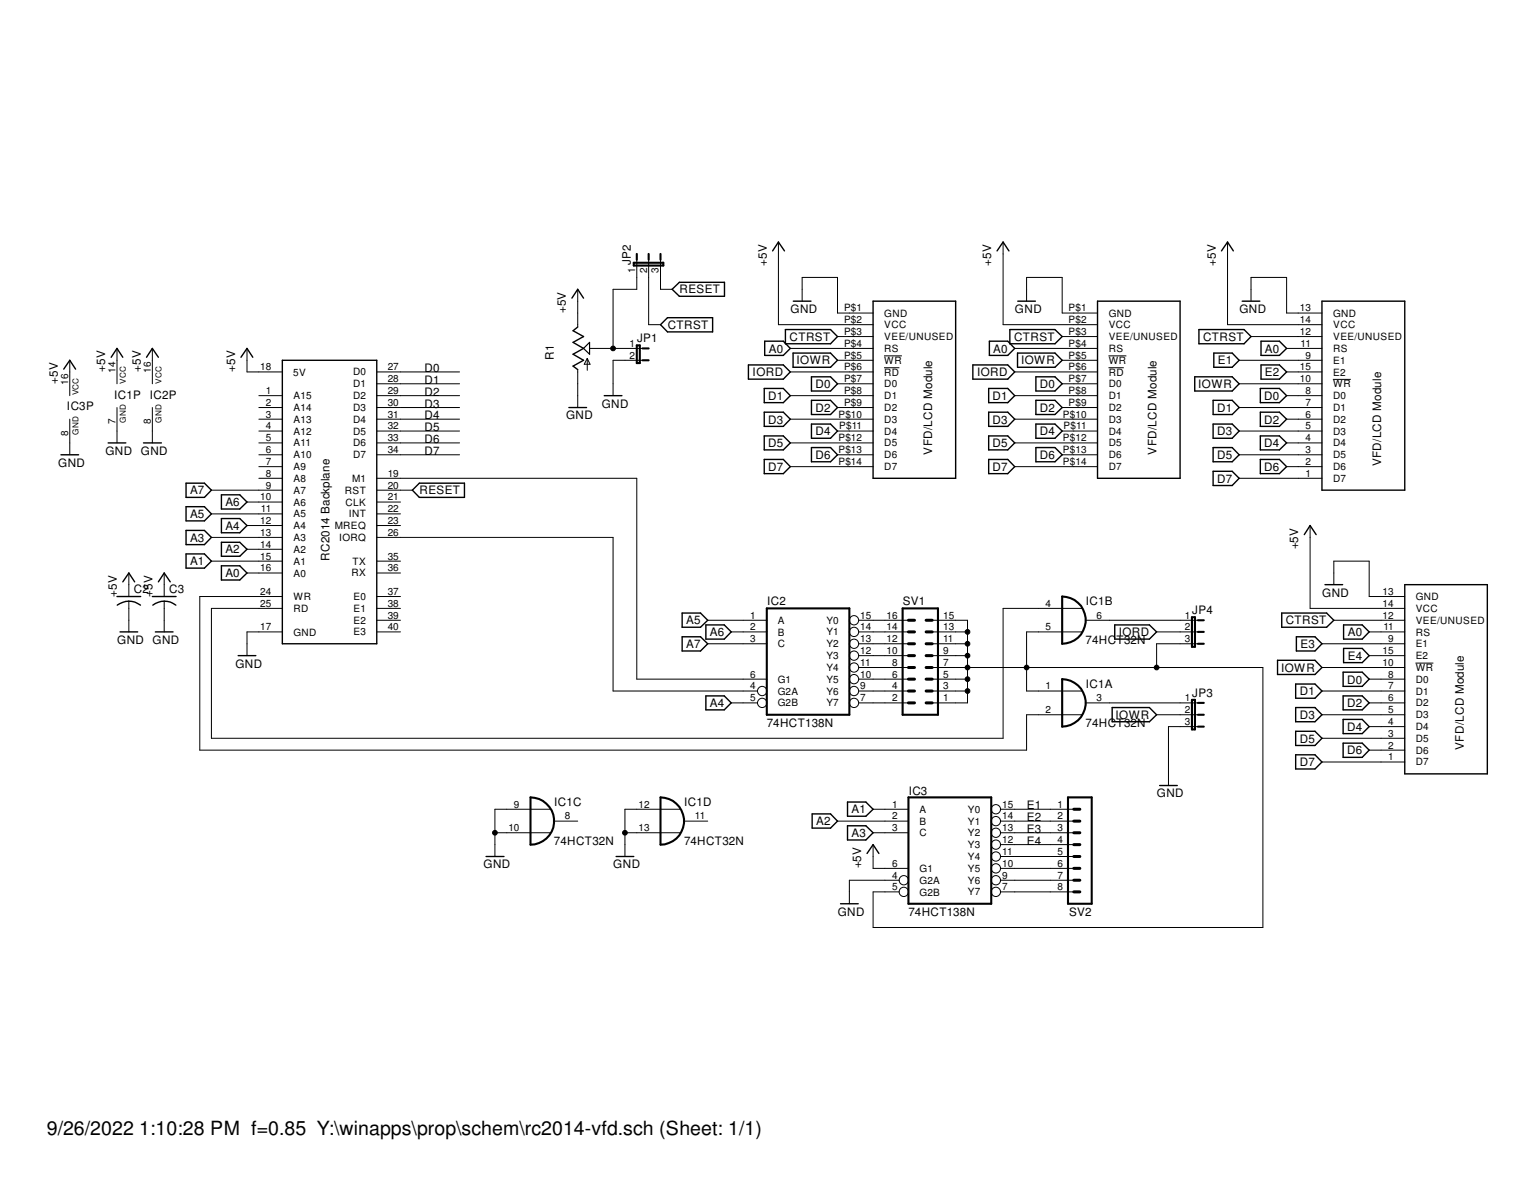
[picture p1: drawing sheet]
<svg xmlns="http://www.w3.org/2000/svg" width="279mm" height="216mm" viewBox="0 0 279 216" stroke-linecap="round" stroke-linejoin="round" font-family="sans-serif">
<g fill="none" stroke="#000" stroke-width=".18">
<path d="M105.2 52.6v6.9M115.9 47.2v5.4h-4.3v10.8M118.1 47.2v11.9h2.1M120.2 47.2v5.4h2.1M141.7 44v15.1h17.2M146 54.8v-4.3h6.4v6.4h6.5M182.6 44v15.1h17.2M186.9 54.8v-4.3h6.4v6.4h6.5M223.4 44v15.1h17.2M227.7 54.8v-4.3h6.5v6.4h6.4M12.7 65.5v6.5M12.7 76.2v6.5"/>
<path d="M21.3 63.4v6.4M21.3 74.1v6.5M27.7 63.4v6.4M27.7 74.1v6.5M45 63.4v4.2h6.4M47.1 72h4.3M47.1 74.1h4.3M47.1 76.2h4.3M47.1 78.4h4.3M68.6 72h15.1M68.6 74.1h15.1M68.6 76.2h15.1"/>
<path d="M68.6 78.4h15.1M68.6 67.6h15.1M68.6 69.8h15.1M105.2 67.2v6.9M106.9 65.2v2.2M106.9 65.2l.5 1.1h-1.1zM107.3 63.4h9.7M117 65.5h-5.4v6.5M143.8 72h15.1M143.8 76.2h15.1M143.8 67.6h15.1M143.8 63.4h15.1"/>
<path d="M152.4 74.1h6.5M152.4 78.4h6.5M152.4 69.8h6.5M152.4 65.5h6.5M152.4 61.2h6.5M160.9 66.9h2.8M160.9 64.7h3.3M184.7 72h15.1M184.7 76.2h15.1M184.7 67.6h15.1M184.7 63.4h15.1M193.3 74.1h6.5"/>
<path d="M193.3 78.4h6.5M193.3 69.8h6.5M193.3 65.5h6.5M193.3 61.2h6.5M201.8 66.9h2.8M201.8 64.7h3.2M225.6 74.1h15M225.6 78.4h15M225.6 69.8h15M225.6 65.5h15M227.7 61.2h12.9M234.2 72h6.4"/>
<path d="M234.2 76.2h6.4M234.2 67.6h6.4M234.2 63.4h6.4M242.6 69h3.3M38.5 89.2h12.9M38.5 93.5h12.9M38.5 97.7h12.9M45 91.3h6.4M45 95.6h6.4M45 99.9h6.4M47.1 80.6h4.3M47.1 82.7h4.3"/>
<path d="M47.1 84.9h4.3M47.1 87h4.3M68.6 80.6h15.1M68.6 82.7h15.1M68.6 87h47.3v36.5h23.7M68.6 89.2h6.5M68.6 91.3h4.3M68.6 93.5h4.3M68.6 95.6h4.3M68.6 97.7h43v28h26.3M143.8 80.6h15.1M143.8 84.9h15.1"/>
<path d="M152.4 82.7h6.5M184.7 80.6h15.1M184.7 84.9h15.1M193.3 82.7h6.5M225.6 82.7h15M225.6 87h15M234.2 80.6h6.4M234.2 84.9h6.4M238.5 95.6v15.1h17.2M23.5 104.2v4.3M23.5 109.3v5.6M29.9 104.2v4.3"/>
<path d="M29.9 109.3v5.6M38.5 102.1h12.9M45 104.2h6.4M51.4 114.9h-6.4v4.4M51.4 108.5h-15v27.9h150.5v-6.4h10.1M51.4 110.7h-12.9v23.6h144.1v-23.6h14.4M68.6 102.1h4.3M68.6 104.2h4.3M68.6 114.9h4.3M68.6 108.5h4.3M68.6 110.7h4.3M68.6 112.8h4.3"/>
<path d="M128.8 112.8h10.8M128.8 117.1h10.8M133.1 114.9h6.5M156.3 114.9h9.1M156.3 112.8h9.1M156.3 119.3h9.1M156.3 117.1h9.1M169.7 114.9h6.4M169.7 112.8h6.4v15h-6.4M169.7 119.3h6.4M169.7 117.1h6.4M197 114.9h-10.1v10.8h10.1"/>
<path d="M197.6 112.8h20.5M210.5 114.9h7.6M218.1 117.1h-7.6v4.3M240.6 117.1h15.1M242.8 106.3v-4.2h6.4v6.4h6.5M242.8 112.8h12.9M249.2 114.9h6.5M249.2 119.3h6.5M133.1 127.8h4.8M156.3 127.8h9.1M156.3 125.7h9.1M156.3 123.5h9.1"/>
<path d="M156.3 121.4h9.1M169.7 125.7h6.4M169.7 123.5h6.4M169.7 121.4h60.2v47.3h-71v-6.5h4.8M197.6 127.8h20.5M210.5 130h7.6M218.1 132.2h-5.4v10.7M240.6 125.7h15.1M240.6 121.4h15.1M240.6 130h15.1M240.6 134.3h15.1M240.6 138.6h15.1"/>
<path d="M249.2 127.8h6.5M249.2 123.5h6.5M249.2 132.2h6.5M249.2 136.4h6.5M257.6 120.6h3.3M90.1 151.5h10.1M100.2 147.2h-10.1v8.6M100.8 149.4h4.4M113.7 151.5h10.2M123.9 147.2h-10.2v8.6M124.5 149.4h4.3M152.4 149.4h13"/>
<path d="M158.9 147.2h6.5M158.9 151.5h6.5M158.9 153.6v4.3h6.5M182.1 147.2h13.4M182.1 151.5h13.4M182.1 149.4h13.4M182.1 157.9h13.4M182.1 155.8h13.4M182.1 153.6h13.4M163.7 160.1h-9.1v4.3M182.1 160.1h13.4M182.1 162.2h13.4"/>
<circle cx="111.6" cy="63.4" r=".43"/>
<circle cx="155.4" cy="114.9" r=".85"/>
<circle cx="155.4" cy="119.3" r=".85"/>
<circle cx="155.4" cy="117.1" r=".85"/>
<circle cx="155.4" cy="112.8" r=".85"/>
<circle cx="176.1" cy="117.1" r=".43"/>
<circle cx="176.1" cy="114.9" r=".43"/>
<circle cx="176.1" cy="119.3" r=".43"/>
<circle cx="138.7" cy="125.7" r=".85"/>
<circle cx="138.7" cy="127.8" r=".85"/>
<circle cx="155.4" cy="127.8" r=".85"/>
<circle cx="155.4" cy="125.7" r=".85"/>
<circle cx="155.4" cy="123.5" r=".85"/>
<circle cx="155.4" cy="121.4" r=".85"/>
<circle cx="176.1" cy="123.5" r=".43"/>
<circle cx="176.1" cy="125.7" r=".43"/>
<circle cx="176.1" cy="121.4" r=".43"/>
<circle cx="186.9" cy="121.4" r=".43"/>
<circle cx="210.5" cy="121.4" r=".43"/>
<circle cx="90.1" cy="151.5" r=".43"/>
<circle cx="113.7" cy="151.5" r=".43"/>
<circle cx="181.3" cy="147.2" r=".85"/>
<circle cx="181.3" cy="155.8" r=".85"/>
<circle cx="181.3" cy="151.5" r=".85"/>
<circle cx="181.3" cy="149.4" r=".85"/>
<circle cx="181.3" cy="157.9" r=".85"/>
<circle cx="181.3" cy="153.6" r=".85"/>
<circle cx="164.5" cy="160.1" r=".85"/>
<circle cx="164.5" cy="162.2" r=".85"/>
<circle cx="181.3" cy="160.1" r=".85"/>
<circle cx="181.3" cy="162.2" r=".85"/>
</g>
<g fill="none" stroke="#000" stroke-width=".25">
<path d="M104.1 54.2l1.1-1.6 1 1.6M105.2 59.5l-.9 .7 1.9 1-1.9 1.1 1.9 1.1-1.9 1 1.9 1.1-1.9 1.1 .9 .6M120.2 59.1l1.3-1.3h8.2v2.6h-8.2zM122.3 52.6l1.4-1.2h8.2v2.5h-8.2zM140.6 45.6l1.1-1.6 1.1 1.6M143 59.9h8.2l1.2 1.3-1.2 1.3h-8.2zM144.4 54.8h3.2M158.9 54.8h15v32.2h-15zM181.5 45.6l1.1-1.6 1 1.6M183.8 59.9h8.2l1.3 1.3-1.3 1.3h-8.2zM185.3 54.8h3.2M199.8 54.8h15v32.2h-15z"/>
<path d="M218.2 59.9h8.2l1.3 1.3-1.3 1.3h-8.2zM222.3 45.6l1.1-1.6 1.1 1.6M226.1 54.8h3.2M240.6 54.8h15.1v34.4h-15.1zM11.6 67.1l1.1-1.6 1.1 1.6M20.2 65l1.1-1.6 1.1 1.6M26.7 65l1-1.6 1.1 1.6M43.9 65l1.1-1.6 1 1.6M51.4 65.5h17.2v51.6h-17.2zM103.5 74.1h3.3M110 72h3.2M136.2 66.4h6.4l1.2 1.2-1.2 1.4h-6.4z"/>
<path d="M139.1 70.7h3.5l1.2 1.3-1.2 1.2h-3.5zM139.1 75h3.5l1.2 1.2-1.2 1.4h-3.5zM139.1 79.3h3.5l1.2 1.3-1.2 1.2h-3.5zM139.2 62.1h3.4l1.2 1.3-1.2 1.2h-3.4zM144.4 64.2h6.8l1.2 1.3-1.2 1.3h-6.8zM147.7 68.5h3.5l1.2 1.3-1.2 1.3h-3.5zM147.7 72.8h3.5l1.2 1.3-1.2 1.3h-3.5zM147.7 77.1h3.5l1.2 1.3-1.2 1.3h-3.5zM177.1 66.4h6.3l1.3 1.2-1.3 1.4h-6.3zM180 70.7h3.4l1.3 1.3-1.3 1.2h-3.4zM180 75h3.4l1.3 1.2-1.3 1.4h-3.4zM180 79.3h3.4l1.3 1.3-1.3 1.2h-3.4z"/>
<path d="M180.1 62.1h3.3l1.3 1.3-1.3 1.2h-3.3zM185.2 64.2h6.8l1.3 1.3-1.3 1.3h-6.8zM188.6 68.5h3.4l1.3 1.3-1.3 1.3h-3.4zM188.6 72.8h3.4l1.3 1.3-1.3 1.3h-3.4zM188.6 77.1h3.4l1.3 1.3-1.3 1.3h-3.4zM217.5 68.5h6.8l1.3 1.3-1.3 1.3h-6.8zM220.8 72.8h3.5l1.3 1.3-1.3 1.3h-3.5zM220.8 77.1h3.5l1.3 1.3-1.3 1.3h-3.5zM220.9 64.2h3.4l1.3 1.3-1.3 1.3h-3.4zM229.4 70.7h3.5l1.3 1.3-1.3 1.2h-3.5zM229.4 75h3.5l1.3 1.2-1.3 1.4h-3.5zM229.4 79.3h3.5l1.3 1.3-1.3 1.2h-3.5z"/>
<path d="M229.5 62.1h3.4l1.3 1.3-1.3 1.2h-3.4zM229.5 66.4h3.4l1.3 1.2-1.3 1.4h-3.4zM11.1 82.7h3.2M19.7 80.6h3.2M26.1 80.6h3.3M33.9 92.2h3.3l1.3 1.3-1.3 1.2h-3.3zM33.9 87.9h3.3l1.3 1.3-1.3 1.3h-3.3zM33.9 96.5h3.3l1.3 1.2-1.3 1.4h-3.3zM40.3 90h3.3l1.4 1.3-1.4 1.3h-3.3zM40.3 94.3h3.3l1.4 1.3-1.4 1.3h-3.3zM40.3 98.6h3.3l1.4 1.3-1.4 1.3h-3.3zM75.1 89.2l1.2-1.3h8.2v2.6h-8.2z"/>
<path d="M139.1 83.6h3.5l1.2 1.3-1.2 1.2h-3.5zM147.7 81.4h3.5l1.2 1.3-1.2 1.3h-3.5zM180 83.6h3.4l1.3 1.3-1.3 1.2h-3.4zM188.6 81.4h3.4l1.3 1.3-1.3 1.3h-3.4zM220.8 81.4h3.5l1.3 1.3-1.3 1.3h-3.5zM220.8 85.7h3.5l1.3 1.3-1.3 1.3h-3.5zM229.4 83.6h3.5l1.3 1.3-1.3 1.2h-3.5zM237.4 97.2l1.1-1.6 1.1 1.6M21.3 108.5h4.3M21.3 110.1a3.5 3.5 0 0 1 4.3 0M21.8 114.9h3.3M22.4 105.8l1.1-1.6 1 1.6"/>
<path d="M27.7 108.5h4.3M27.8 110.1a3.4 3.4 0 0 1 4.2 0M28.3 114.9h3.2M28.8 105.8l1.1-1.6 1.1 1.6M33.9 100.8h3.3l1.3 1.3-1.3 1.2h-3.3zM40.3 102.9h3.3l1.4 1.3-1.4 1.3h-3.3zM43.3 119.3h3.3M124.2 111.5h3.3l1.3 1.3-1.3 1.3h-3.3zM124.2 115.8h3.3l1.3 1.3-1.3 1.3h-3.3zM128.5 113.7h3.3l1.3 1.2-1.3 1.3h-3.3zM202.9 113.7h6.3l1.3 1.2-1.3 1.3h-6.3zM233.3 111.5h8.2l1.3 1.3-1.3 1.3h-8.2z"/>
<path d="M236 115.8h3.4l1.2 1.3-1.2 1.3h-3.4zM241.2 106.3h3.2M244.6 113.7h3.3l1.3 1.2-1.3 1.3h-3.3zM244.6 117.9h3.3l1.3 1.4-1.3 1.2h-3.3zM255.7 106.3h15v34.5h-15zM128.5 126.6h3.3l1.3 1.2-1.3 1.3h-3.3zM202.4 128.7h6.8l1.3 1.3-1.3 1.3h-6.8zM232.5 120.1h6.9l1.2 1.3-1.2 1.3h-6.9zM235.8 124.4h3.6l1.2 1.3-1.2 1.3h-3.6zM235.8 128.7h3.6l1.2 1.3-1.2 1.3h-3.6zM235.8 133h3.6l1.2 1.3-1.2 1.3h-3.6zM235.8 137.3h3.6l1.2 1.3-1.2 1.3h-3.6z"/>
<path d="M244.5 122.3h3.4l1.3 1.2-1.3 1.3h-3.4zM244.5 126.6h3.4l1.3 1.2-1.3 1.3h-3.4zM244.5 130.9h3.4l1.3 1.3-1.3 1.2h-3.4zM244.5 135.2h3.4l1.3 1.2-1.3 1.4h-3.4zM88.5 155.8h3.2M112.1 155.8h3.3M147.8 148h3.4l1.2 1.4-1.2 1.2h-3.4zM154.3 145.9h3.3l1.3 1.3-1.3 1.3h-3.3zM154.3 150.2h3.3l1.3 1.3-1.3 1.3h-3.3zM157.8 155.2l1.1-1.6 1.1 1.6M211.1 142.9h3.2M153 164.4h3.2"/>
</g>
<g fill="none" stroke="#000" stroke-width=".38">
<path d="M115.4 47.8h5.3v.5h-5.3zM115.9 46.2v1M118.1 46.2v1M120.2 46.2v1M115.9 62.8h.6v3.2h-.6zM117 63.4h1.1M117 65.5h1.1M139.6 110.7h15v19.3h-15zM164.3 110.7h6.4v19.3h-6.4zM193.3 108.5a4.3 4.3 0 0 1 4.3 4.3 4.3 4.3 0 0 1-4.3 4.3zM217 112.3h.5v5.3h-.5zM218.1 117.1h1"/>
<path d="M218.1 114.9h1M218.1 112.8h1M193.3 123.5a4.3 4.3 0 0 1 4.3 4.3 4.3 4.3 0 0 1-4.3 4.4zM217 127.3h.5v5.4h-.5zM218.1 130h1M218.1 132.2h1M218.1 127.8h1M96.6 145a4.3 4.3 0 0 1 4.3 4.3 4.3 4.3 0 0 1-4.3 4.3zM120.2 145a4.3 4.3 0 0 1 4.3 4.3 4.3 4.3 0 0 1-4.3 4.3zM165.4 145h15v19.4h-15zM194.4 145h4.3v19.4h-4.3z"/>
</g>
<g fill="none" stroke="#000" stroke-width=".55">
<path d="M165.4 119.3h1.1M165.4 112.8h1.1M165.4 114.9h1.1M165.4 117.1h1.1M168.6 119.3h1.1M168.6 112.8h1.1M168.6 114.9h1.1M168.6 117.1h1.1M165.4 123.5h1.1M165.4 125.7h1.1M165.4 127.8h1.1M165.4 121.4h1.1"/>
<path d="M168.6 123.5h1.1M168.6 125.7h1.1M168.6 127.8h1.1M168.6 121.4h1.1M195.5 151.5h1.1M195.5 149.4h1.1M195.5 147.2h1.1M195.5 155.8h1.1M195.5 153.6h1.1M195.5 157.9h1.1M195.5 162.2h1.1M195.5 160.1h1.1"/>
</g>
<path d="M106.2 63.4l1.1-1.1v2.1z" fill="none" stroke="#000" stroke-width=".21"/>
<g fill="#000">
<circle cx="111.6" cy="63.4" r=".43"/>
<circle cx="176.1" cy="117.1" r=".43"/>
<circle cx="176.1" cy="114.9" r=".43"/>
<circle cx="176.1" cy="119.3" r=".43"/>
<circle cx="176.1" cy="123.5" r=".43"/>
<circle cx="176.1" cy="125.7" r=".43"/>
<circle cx="176.1" cy="121.4" r=".43"/>
<circle cx="186.9" cy="121.4" r=".43"/>
<circle cx="210.5" cy="121.4" r=".43"/>
<circle cx="90.1" cy="151.5" r=".43"/>
<circle cx="113.7" cy="151.5" r=".43"/>
</g>
<text font-size="3.6" x="8.5" y="206.4">9/26/2022 1:10:28 PM f=0.85 Y:\winapps\prop\schem\rc2014-vfd.sch (Sheet: 1/1)</text>
<g font-size="2.1">
<text x="114.9" y="48.3" transform="rotate(-90 114.9 48.3)">JP2</text>
<text x="123.7" y="53.4">RESET</text>
<text x="139.6" y="48.3" transform="rotate(-90 139.6 48.3)">+5V</text>
<text x="180.4" y="48.3" transform="rotate(-90 180.4 48.3)">+5V</text>
<text x="221.3" y="48.3" transform="rotate(-90 221.3 48.3)">+5V</text>
<text x="103" y="56.9" transform="rotate(-90 103 56.9)">+5V</text>
<text x="121.5" y="59.8">CTRST</text>
<text x="143.9" y="56.9">GND</text>
<text x="184.7" y="56.9">GND</text>
<text x="225.6" y="56.9">GND</text>
<text x="100.8" y="65.5" transform="rotate(-90 100.8 65.5)">R1</text>
<text x="116" y="62.3">JP1</text>
<text x="140" y="64.1">A0</text>
<text x="143.7" y="62">CTRST</text>
<text x="180.8" y="64.1">A0</text>
<text x="184.6" y="62">CTRST</text>
<text x="219" y="62">CTRST</text>
<text x="230.3" y="64.1">A0</text>
<text x="10.5" y="69.8" transform="rotate(-90 10.5 69.8)">+5V</text>
<text x="19.1" y="67.6" transform="rotate(-90 19.1 67.6)">+5V</text>
<text x="25.6" y="67.6" transform="rotate(-90 25.6 67.6)">+5V</text>
<text x="42.8" y="67.6" transform="rotate(-90 42.8 67.6)">+5V</text>
<text x="77.3" y="69.8">D1</text>
<text x="77.3" y="67.6">D0</text>
<text x="77.3" y="72">D2</text>
<text x="137" y="68.5">IORD</text>
<text x="145" y="66.3">IOWR</text>
<text x="148.4" y="70.6">D0</text>
<text x="177.8" y="68.5">IORD</text>
<text x="185.8" y="66.3">IOWR</text>
<text x="189.3" y="70.6">D0</text>
<text x="218.1" y="70.6">IOWR</text>
<text x="221.7" y="66.3">E1</text>
<text x="230.3" y="68.5">E2</text>
<text x="12.2" y="74.6">IC3P</text>
<text x="20.8" y="72.5">IC1P</text>
<text x="27.3" y="72.5">IC2P</text>
<text x="77.3" y="74.1">D3</text>
<text x="77.3" y="76.3">D4</text>
<text x="103" y="76.3">GND</text>
<text x="109.5" y="74.1">GND</text>
<text x="139.8" y="72.7">D1</text>
<text x="139.8" y="77">D3</text>
<text x="148.4" y="74.9">D2</text>
<text x="180.7" y="72.7">D1</text>
<text x="180.7" y="77">D3</text>
<text x="189.3" y="74.9">D2</text>
<text x="221.5" y="74.9">D1</text>
<text x="230.1" y="72.7">D0</text>
<text x="230.1" y="77">D2</text>
<text x="19.2" y="82.7">GND</text>
<text x="25.7" y="82.7">GND</text>
<text x="77.3" y="78.4">D5</text>
<text x="77.3" y="82.7">D7</text>
<text x="77.3" y="80.6">D6</text>
<text x="139.8" y="81.3">D5</text>
<text x="148.4" y="79.2">D4</text>
<text x="148.4" y="83.5">D6</text>
<text x="169.7" y="82.7" transform="rotate(-90 169.7 82.7)">VFD/LCD Module</text>
<text x="180.7" y="81.3">D5</text>
<text x="189.3" y="79.2">D4</text>
<text x="189.3" y="83.5">D6</text>
<text x="210.5" y="82.7" transform="rotate(-90 210.5 82.7)">VFD/LCD Module</text>
<text x="221.5" y="79.2">D3</text>
<text x="221.5" y="83.5">D5</text>
<text x="230.1" y="81.3">D4</text>
<text x="10.6" y="84.9">GND</text>
<text x="34.6" y="89.9">A7</text>
<text x="76.4" y="89.9">RESET</text>
<text x="139.8" y="85.6">D7</text>
<text x="180.7" y="85.6">D7</text>
<text x="221.5" y="87.8">D7</text>
<text x="230.1" y="85.6">D6</text>
<text x="251.4" y="84.8" transform="rotate(-90 251.4 84.8)">VFD/LCD Module</text>
<text x="34.6" y="94.2">A5</text>
<text x="41" y="92.1">A6</text>
<text x="34.6" y="98.5">A3</text>
<text x="41" y="96.4">A4</text>
<text x="41" y="100.7">A2</text>
<text x="236.3" y="99.9" transform="rotate(-90 236.3 99.9)">+5V</text>
<text x="24.3" y="107.9">C2</text>
<text x="30.8" y="107.9">C3</text>
<text x="34.6" y="102.8">A1</text>
<text x="41" y="105">A0</text>
<text x="60" y="102" transform="rotate(-90 60 102)">RC2014 Backplane</text>
<text x="21.3" y="108.5" transform="rotate(-90 21.3 108.5)">+5V</text>
<text x="27.7" y="108.5" transform="rotate(-90 27.7 108.5)">+5V</text>
<text x="124.9" y="113.6">A5</text>
<text x="139.6" y="110.1">IC2</text>
<text x="164.3" y="110">SV1</text>
<text x="197.7" y="110.1">IC1B</text>
<text x="217" y="111.7">JP4</text>
<text x="234" y="113.6">CTRST</text>
<text x="240.7" y="108.5">GND</text>
<text x="21.3" y="117.1">GND</text>
<text x="27.8" y="117.1">GND</text>
<text x="124.9" y="117.9">A7</text>
<text x="129.2" y="115.7">A6</text>
<text x="197.6" y="117.1">74HCT32N</text>
<text x="203.6" y="115.7">IORD</text>
<text x="236.7" y="117.9">E3</text>
<text x="245.3" y="115.7">A0</text>
<text x="42.8" y="121.4">GND</text>
<text x="197.7" y="125.2">IC1A</text>
<text x="233.2" y="122.2">IOWR</text>
<text x="245.2" y="124.3">D0</text>
<text x="245.3" y="120">E4</text>
<text x="129.2" y="128.6">A4</text>
<text x="203" y="130.8">IOWR</text>
<text x="217" y="126.8">JP3</text>
<text x="236.6" y="126.4">D1</text>
<text x="236.6" y="130.8">D3</text>
<text x="245.2" y="128.6">D2</text>
<text x="139.6" y="132.2">74HCT138N</text>
<text x="197.6" y="132.2">74HCT32N</text>
<text x="236.6" y="135.1">D5</text>
<text x="245.2" y="132.9">D4</text>
<text x="245.2" y="137.2">D6</text>
<text x="266.4" y="136.4" transform="rotate(-90 266.4 136.4)">VFD/LCD Module</text>
<text x="236.6" y="139.4">D7</text>
<text x="100.9" y="146.6">IC1C</text>
<text x="124.5" y="146.6">IC1D</text>
<text x="155" y="148">A1</text>
<text x="165.4" y="144.5">IC3</text>
<text x="186.9" y="149.4">E2</text>
<text x="186.9" y="147.2">E1</text>
<text x="210.6" y="145">GND</text>
<text x="100.8" y="153.6">74HCT32N</text>
<text x="124.5" y="153.6">74HCT32N</text>
<text x="148.5" y="150.1">A2</text>
<text x="155" y="152.3">A3</text>
<text x="186.9" y="151.5">E3</text>
<text x="186.9" y="153.6">E4</text>
<text x="88" y="157.9">GND</text>
<text x="111.6" y="157.9">GND</text>
<text x="156.8" y="157.9" transform="rotate(-90 156.8 157.9)">+5V</text>
<text x="152.5" y="166.5">GND</text>
<text x="165.4" y="166.5">74HCT138N</text>
<text x="194.6" y="166.5">SV2</text>
</g>
<g font-size="1.8">
<text x="115.6" y="49.7" transform="rotate(-90 115.6 49.7)">1</text>
<text x="117.8" y="49.7" transform="rotate(-90 117.8 49.7)">2</text>
<text x="119.9" y="49.7" transform="rotate(-90 119.9 49.7)">3</text>
<text x="153.6" y="58.8">P$2</text>
<text x="153.6" y="56.6">P$1</text>
<text x="161" y="59.7">VCC</text>
<text x="161" y="57.6">GND</text>
<text x="194.5" y="58.8">P$2</text>
<text x="194.5" y="56.6">P$1</text>
<text x="201.8" y="59.7">VCC</text>
<text x="201.8" y="57.6">GND</text>
<text x="236.6" y="58.8">14</text>
<text x="236.6" y="56.6">13</text>
<text x="242.7" y="59.7">VCC</text>
<text x="242.7" y="57.6">GND</text>
<text x="114.6" y="63.1">1</text>
<text x="114.6" y="65.2">2</text>
<text x="153.6" y="65.2">P$5</text>
<text x="153.6" y="63.1">P$4</text>
<text x="153.6" y="60.9">P$3</text>
<text x="161" y="64">RS</text>
<text x="161" y="61.8">VEE/UNUSED</text>
<text x="194.5" y="65.2">P$5</text>
<text x="194.5" y="63.1">P$4</text>
<text x="194.5" y="60.9">P$3</text>
<text x="201.8" y="64">RS</text>
<text x="201.8" y="61.8">VEE/UNUSED</text>
<text x="236.6" y="60.9">12</text>
<text x="236.7" y="63.1">11</text>
<text x="237.6" y="65.2">9</text>
<text x="242.7" y="61.8">VEE/UNUSED</text>
<text x="242.7" y="64">RS</text>
<text x="12.4" y="70" transform="rotate(-90 12.4 70)">16</text>
<text x="21" y="67.8" transform="rotate(-90 21 67.8)">14</text>
<text x="27.4" y="67.8" transform="rotate(-90 27.4 67.8)">16</text>
<text x="47.4" y="67.4">18</text>
<text x="48.4" y="71.7">1</text>
<text x="53.4" y="68.3">5V</text>
<text x="64.3" y="68.3">D0</text>
<text x="64.3" y="70.4">D1</text>
<text x="70.6" y="67.4">27</text>
<text x="70.6" y="69.5">28</text>
<text x="70.6" y="71.7">29</text>
<text x="153.6" y="69.5">P$7</text>
<text x="153.6" y="71.7">P$8</text>
<text x="153.6" y="67.4">P$6</text>
<text x="161" y="70.4">D0</text>
<text x="161" y="68.3">RD</text>
<text x="161" y="66.2">WR</text>
<text x="194.5" y="69.5">P$7</text>
<text x="194.5" y="71.7">P$8</text>
<text x="194.5" y="67.4">P$6</text>
<text x="201.8" y="70.4">D0</text>
<text x="201.8" y="68.3">RD</text>
<text x="201.8" y="66.2">WR</text>
<text x="236.6" y="69.5">10</text>
<text x="236.6" y="67.4">15</text>
<text x="237.6" y="71.7">8</text>
<text x="242.7" y="68.3">E2</text>
<text x="242.7" y="66.2">E1</text>
<text x="242.7" y="70.4">WR</text>
<text x="21" y="77.1" transform="rotate(-90 21 77.1)">7</text>
<text x="27.4" y="77.1" transform="rotate(-90 27.4 77.1)">8</text>
<text x="48.4" y="73.8">2</text>
<text x="48.4" y="75.9">3</text>
<text x="53.4" y="72.6">A15</text>
<text x="53.4" y="74.8">A14</text>
<text x="53.4" y="76.9">A13</text>
<text x="64.3" y="72.6">D2</text>
<text x="64.3" y="74.8">D3</text>
<text x="64.3" y="76.9">D4</text>
<text x="70.6" y="73.8">30</text>
<text x="70.6" y="75.9">31</text>
<text x="152.6" y="75.9">P$10</text>
<text x="153.6" y="73.8">P$9</text>
<text x="161" y="72.6">D1</text>
<text x="161" y="74.8">D2</text>
<text x="161" y="76.9">D3</text>
<text x="193.5" y="75.9">P$10</text>
<text x="194.5" y="73.8">P$9</text>
<text x="201.8" y="72.6">D1</text>
<text x="201.8" y="74.8">D2</text>
<text x="201.8" y="76.9">D3</text>
<text x="237.6" y="73.8">7</text>
<text x="237.6" y="75.9">6</text>
<text x="242.7" y="72.6">D0</text>
<text x="242.7" y="74.8">D1</text>
<text x="242.7" y="76.9">D2</text>
<text x="12.4" y="79.2" transform="rotate(-90 12.4 79.2)">8</text>
<text x="48.4" y="78.1">4</text>
<text x="48.4" y="80.3">5</text>
<text x="48.4" y="82.4">6</text>
<text x="53.4" y="79.1">A12</text>
<text x="53.4" y="81.2">A11</text>
<text x="53.4" y="83.4">A10</text>
<text x="64.3" y="79">D5</text>
<text x="64.3" y="81.2">D6</text>
<text x="64.3" y="83.4">D7</text>
<text x="70.6" y="78.1">32</text>
<text x="70.6" y="80.3">33</text>
<text x="70.6" y="82.4">34</text>
<text x="152.6" y="80.3">P$12</text>
<text x="152.6" y="82.4">P$13</text>
<text x="152.7" y="78.1">P$11</text>
<text x="161" y="79.1">D4</text>
<text x="161" y="81.2">D5</text>
<text x="161" y="83.4">D6</text>
<text x="193.5" y="80.3">P$12</text>
<text x="193.5" y="82.4">P$13</text>
<text x="193.6" y="78.1">P$11</text>
<text x="201.8" y="79.1">D4</text>
<text x="201.8" y="81.2">D5</text>
<text x="201.8" y="83.4">D6</text>
<text x="237.6" y="78.1">5</text>
<text x="237.6" y="80.3">4</text>
<text x="237.6" y="82.4">3</text>
<text x="242.7" y="79.1">D3</text>
<text x="242.7" y="81.2">D4</text>
<text x="242.7" y="83.4">D5</text>
<text x="48.4" y="84.5">7</text>
<text x="48.4" y="86.7">8</text>
<text x="48.4" y="88.9">9</text>
<text x="53.4" y="85.5">A9</text>
<text x="53.4" y="87.7">A8</text>
<text x="53.4" y="89.8">A7</text>
<text x="62.8" y="89.8">RST</text>
<text x="64.1" y="87.6">M1</text>
<text x="70.6" y="86.7">19</text>
<text x="70.6" y="88.9">20</text>
<text x="152.6" y="84.5">P$14</text>
<text x="161" y="85.5">D7</text>
<text x="193.5" y="84.5">P$14</text>
<text x="201.8" y="85.5">D7</text>
<text x="237.6" y="84.5">2</text>
<text x="237.6" y="86.7">1</text>
<text x="242.7" y="85.5">D6</text>
<text x="242.7" y="87.7">D7</text>
<text x="47.4" y="91">10</text>
<text x="47.4" y="95.3">12</text>
<text x="47.5" y="93.2">11</text>
<text x="53.4" y="91.9">A6</text>
<text x="53.4" y="94.1">A5</text>
<text x="62.9" y="91.9">CLK</text>
<text x="63.5" y="94.1">INT</text>
<text x="70.6" y="91">21</text>
<text x="70.6" y="93.2">22</text>
<text x="70.6" y="95.3">23</text>
<text x="47.4" y="97.5">13</text>
<text x="47.4" y="99.6">14</text>
<text x="47.4" y="101.8">15</text>
<text x="53.4" y="96.3">A4</text>
<text x="53.4" y="98.4">A3</text>
<text x="53.4" y="100.5">A2</text>
<text x="60.9" y="96.2">MREQ</text>
<text x="61.7" y="98.4">IORQ</text>
<text x="70.6" y="97.5">26</text>
<text x="70.6" y="101.8">35</text>
<text x="47.4" y="103.9">16</text>
<text x="53.4" y="102.7">A1</text>
<text x="53.4" y="104.9">A0</text>
<text x="64" y="104.8">RX</text>
<text x="64.2" y="102.7">TX</text>
<text x="70.6" y="103.9">36</text>
<text x="47.4" y="108.2">24</text>
<text x="47.4" y="110.4">25</text>
<text x="53.4" y="109.1">WR</text>
<text x="53.4" y="111.3">RD</text>
<text x="64.3" y="109.1">E0</text>
<text x="64.3" y="111.3">E1</text>
<text x="64.3" y="113.4">E2</text>
<text x="70.6" y="108.2">37</text>
<text x="70.6" y="110.4">38</text>
<text x="70.6" y="112.5">39</text>
<text x="136.6" y="112.5">1</text>
<text x="141.6" y="113.5">A</text>
<text x="150.4" y="113.4">Y0</text>
<text x="156.6" y="112.5">15</text>
<text x="161.4" y="112.5">16</text>
<text x="171.7" y="112.5">15</text>
<text x="190.3" y="110.4">4</text>
<text x="199.6" y="112.5">6</text>
<text x="215.6" y="112.5">1</text>
<text x="251.7" y="110.4">14</text>
<text x="251.7" y="108.2">13</text>
<text x="251.7" y="112.5">12</text>
<text x="257.7" y="111.3">VCC</text>
<text x="257.7" y="109.1">GND</text>
<text x="257.7" y="113.5">VEE/UNUSED</text>
<text x="47.4" y="114.6">17</text>
<text x="53.4" y="115.6">GND</text>
<text x="64.3" y="115.6">E3</text>
<text x="70.6" y="114.6">40</text>
<text x="136.6" y="114.6">2</text>
<text x="136.6" y="116.8">3</text>
<text x="141.6" y="115.6">B</text>
<text x="141.6" y="117.7">C</text>
<text x="150.4" y="119.9">Y3</text>
<text x="150.4" y="117.7">Y2</text>
<text x="150.4" y="115.6">Y1</text>
<text x="156.6" y="119">12</text>
<text x="156.6" y="116.8">13</text>
<text x="156.6" y="114.6">14</text>
<text x="161.4" y="119">10</text>
<text x="161.4" y="116.8">12</text>
<text x="161.4" y="114.6">14</text>
<text x="171.7" y="119">9</text>
<text x="171.7" y="116.8">11</text>
<text x="171.7" y="114.6">13</text>
<text x="190.3" y="114.6">5</text>
<text x="215.6" y="114.6">2</text>
<text x="215.6" y="116.8">3</text>
<text x="251.7" y="119">15</text>
<text x="251.8" y="114.6">11</text>
<text x="252.7" y="116.8">9</text>
<text x="257.7" y="119.9">E2</text>
<text x="257.7" y="117.7">E1</text>
<text x="257.7" y="115.6">RS</text>
<text x="136.6" y="125.4">4</text>
<text x="136.6" y="123.2">6</text>
<text x="141.6" y="124.2">G1</text>
<text x="150.4" y="124.2">Y5</text>
<text x="150.4" y="122">Y4</text>
<text x="156.6" y="125.4">9</text>
<text x="156.6" y="123.2">10</text>
<text x="156.6" y="121.1">11</text>
<text x="162.4" y="125.4">4</text>
<text x="162.4" y="123.2">6</text>
<text x="162.4" y="121.1">8</text>
<text x="171.7" y="125.4">3</text>
<text x="171.7" y="123.2">5</text>
<text x="171.7" y="121.1">7</text>
<text x="190.3" y="125.4">1</text>
<text x="251.7" y="121.1">10</text>
<text x="252.7" y="123.2">8</text>
<text x="252.7" y="125.4">7</text>
<text x="257.7" y="124.2">D0</text>
<text x="257.7" y="122">WR</text>
<text x="136.6" y="127.6">5</text>
<text x="141.6" y="126.3">G2A</text>
<text x="141.6" y="128.5">G2B</text>
<text x="150.4" y="128.5">Y7</text>
<text x="150.4" y="126.3">Y6</text>
<text x="156.6" y="127.6">7</text>
<text x="162.4" y="127.6">2</text>
<text x="171.7" y="127.6">1</text>
<text x="190.3" y="129.7">2</text>
<text x="199.6" y="127.6">3</text>
<text x="215.6" y="127.6">1</text>
<text x="215.6" y="129.7">2</text>
<text x="215.6" y="131.8">3</text>
<text x="252.7" y="127.6">6</text>
<text x="252.7" y="129.7">5</text>
<text x="252.7" y="131.8">4</text>
<text x="257.7" y="126.3">D1</text>
<text x="257.7" y="128.5">D2</text>
<text x="257.7" y="130.6">D3</text>
<text x="252.7" y="134">3</text>
<text x="252.7" y="136.1">2</text>
<text x="257.7" y="132.8">D4</text>
<text x="257.7" y="135">D5</text>
<text x="257.7" y="137.1">D6</text>
<text x="252.7" y="138.3">1</text>
<text x="257.7" y="139.2">D7</text>
<text x="93.6" y="146.9">9</text>
<text x="102.8" y="149.1">8</text>
<text x="116.2" y="146.9">12</text>
<text x="126.5" y="149.1">11</text>
<text x="162.4" y="146.9">1</text>
<text x="162.4" y="149.1">2</text>
<text x="167.4" y="147.8">A</text>
<text x="167.4" y="150">B</text>
<text x="176.2" y="150">Y1</text>
<text x="176.2" y="147.8">Y0</text>
<text x="182.4" y="149.1">14</text>
<text x="182.4" y="146.9">15</text>
<text x="192.5" y="146.9">1</text>
<text x="192.5" y="149.1">2</text>
<text x="92.5" y="151.2">10</text>
<text x="116.2" y="151.2">13</text>
<text x="162.4" y="151.2">3</text>
<text x="167.4" y="152.1">C</text>
<text x="176.2" y="154.3">Y3</text>
<text x="176.2" y="152.1">Y2</text>
<text x="182.4" y="155.5">11</text>
<text x="182.4" y="153.3">12</text>
<text x="182.4" y="151.2">13</text>
<text x="192.5" y="151.2">3</text>
<text x="192.5" y="153.3">4</text>
<text x="192.5" y="155.5">5</text>
<text x="162.4" y="159.8">4</text>
<text x="162.4" y="161.9">5</text>
<text x="162.4" y="157.6">6</text>
<text x="167.4" y="160.7">G2A</text>
<text x="167.4" y="158.6">G1</text>
<text x="176.2" y="160.7">Y6</text>
<text x="176.2" y="158.6">Y5</text>
<text x="176.2" y="156.4">Y4</text>
<text x="182.4" y="161.9">7</text>
<text x="182.4" y="159.8">9</text>
<text x="182.4" y="157.6">10</text>
<text x="192.5" y="157.6">6</text>
<text x="192.5" y="159.8">7</text>
<text x="192.5" y="161.9">8</text>
<text x="167.4" y="162.9">G2B</text>
<text x="176.2" y="162.9">Y7</text>
</g>
<g font-size="1.5">
<text x="14.3" y="71.9" transform="rotate(-90 14.3 71.9)">VCC</text>
<text x="22.9" y="69.8" transform="rotate(-90 22.9 69.8)">VCC</text>
<text x="29.4" y="69.8" transform="rotate(-90 29.4 69.8)">VCC</text>
<text x="22.9" y="76.9" transform="rotate(-90 22.9 76.9)">GND</text>
<text x="29.4" y="76.9" transform="rotate(-90 29.4 76.9)">GND</text>
<text x="14.3" y="79" transform="rotate(-90 14.3 79)">GND</text>
</g>
</svg>
